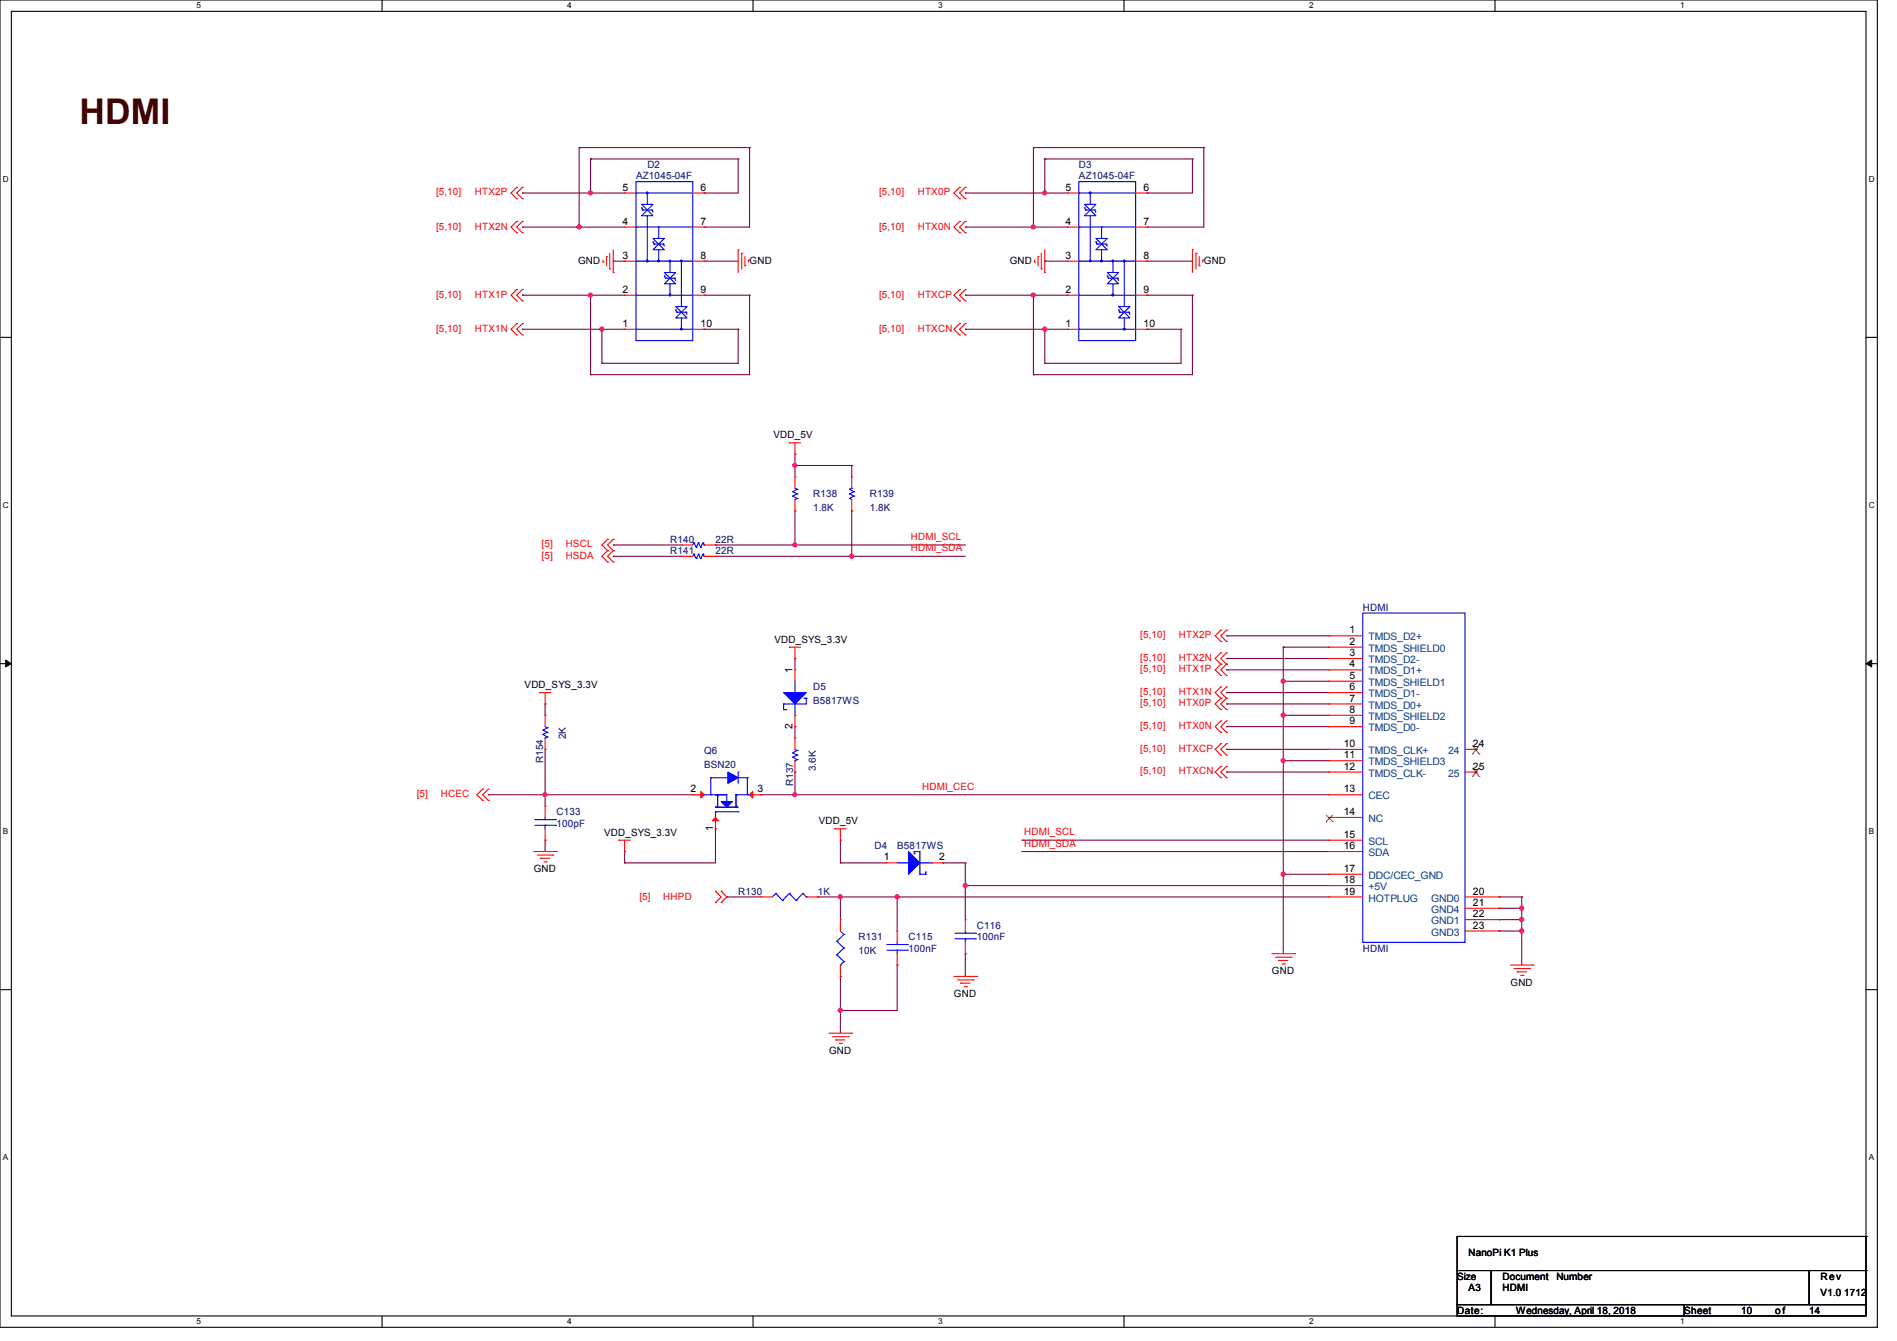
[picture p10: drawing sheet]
<svg xmlns="http://www.w3.org/2000/svg" width="297mm" height="210mm" viewBox="0 0 297 210" stroke-linecap="round" stroke-linejoin="round" font-family="sans-serif">
<path d="M0 0h293.9v207.9h-293.9zM1.8 1.8h290.3v204.3h-290.3z" fill="none" stroke="#000" stroke-width=".17"/>
<g fill="#fff">
<path d="M30.8 .2h.7v1.4h-.7z"/>
<path d="M30.8 206.2h.7v1.4h-.7z"/>
</g>
<path d="M59.8 0v1.8M59.8 206.1v1.8" fill="none" stroke="#000" stroke-width=".17"/>
<g fill="#fff">
<path d="M88.8 .2h.7v1.4h-.7z"/>
<path d="M88.8 206.2h.7v1.4h-.7z"/>
</g>
<path d="M117.9 0v1.8M117.9 206.1v1.8" fill="none" stroke="#000" stroke-width=".17"/>
<g fill="#fff">
<path d="M146.9 .2h.7v1.4h-.7z"/>
<path d="M146.9 206.2h.7v1.4h-.7z"/>
</g>
<path d="M176 0v1.8M176 206.1v1.8" fill="none" stroke="#000" stroke-width=".17"/>
<g fill="#fff">
<path d="M205 .2h.7v1.4h-.7z"/>
<path d="M205 206.2h.7v1.4h-.7z"/>
</g>
<path d="M234.1 0v1.8M234.1 206.1v1.8" fill="none" stroke="#000" stroke-width=".17"/>
<g fill="#fff">
<path d="M263.1 .2h.6v1.4h-.6z"/>
<path d="M263.1 206.2h.6v1.4h-.6z"/>
<path d="M.5 27.3h.9v1.4h-.9z"/>
<path d="M292.6 27.3h.9v1.4h-.9z"/>
<path d="M.5 78.4h.9v1.4h-.9z"/>
<path d="M292.6 78.4h.9v1.4h-.9z"/>
</g>
<path d="M0 52.8h1.8M292.1 52.8h1.8" fill="none" stroke="#000" stroke-width=".17"/>
<g fill="#fff">
<path d="M.5 129.5h.8v1.4h-.8z"/>
<path d="M292.6 129.5h.8v1.4h-.8z"/>
</g>
<path d="M0 103.9h1.8M292.1 103.9h1.8" fill="none" stroke="#000" stroke-width=".17"/>
<path d="M.9 103.4l.9 .5-.9 .5zM292.1 103.9l.9-.5v1z" fill="#000" stroke="#000" stroke-width=".16"/>
<g fill="#fff">
<path d="M.5 180.5h.8v1.4h-.8z"/>
<path d="M292.6 180.5h.8v1.4h-.8z"/>
</g>
<g fill="none" stroke="#000" stroke-width=".17">
<path d="M0 155h1.8M292.1 155h1.8M228.1 199h5.4v5.3h-5.4zM228.1 193.6h.1M228.1 193.6v5.4M228.1 193.6h64M233.5 199h49.8v5.3h-49.8zM283.3 199h8.8v5.3h-8.8zM292.1 193.6h.1M292.1 199h.1M292.1 193.6v5.4M228.1 204.3h35.6v1.8h-35.6z"/>
<path d="M263.7 204.3h28.4v1.8h-28.4z"/>
</g>
<g fill="none" stroke="#800040" stroke-width=".17">
<path d="M81.8 30.2h.1M81.8 35.6h.1M81.8 30.2h16M81.8 35.6h16M90.7 35.6h.1M90.7 23.1h.1M90.7 23.1v12.5M90.7 23.1h26.6M92.5 30.2h.1M92.5 24.9h.1M92.5 24.9v5.3M92.5 24.9h23.1"/>
<path d="M110.2 30.2h.1M110.2 35.6h.1M115.6 24.9h.1M115.6 24.9v5.3h-5.4M117.3 23.1h.1M117.3 23.1v12.5h-7.1M151.1 30.2h.1M151.1 35.6h.1M151.1 30.2h16M151.1 35.6h16M161.8 35.6h.1M161.8 23.1h.1"/>
<path d="M161.8 23.1h26.7M161.8 23.1v12.5M163.6 30.2h.1M163.6 24.9h.1M163.6 24.9h23.1M163.6 24.9v5.3M179.6 35.6h.1M179.6 30.2h.1M186.7 24.9h.1M186.7 24.9v5.3h-7.1M188.5 23.1h.1M188.5 23.1v12.5h-8.9"/>
<path d="M81.8 51.6h.1M81.8 46.2h.1M81.8 46.2h16M81.8 51.6h16M92.5 46.2h.1M92.5 58.7h.1M92.5 46.2v12.5M94.2 51.6h.1M94.2 56.9h.1M94.2 51.6v5.3M96 40.9h.1M96 40.9h1.8"/>
<path d="M110.2 40.9h.1M110.2 51.6h.1M110.2 46.2h.1M110.2 40.9h5.4M110.2 46.2h7.1M110.2 51.6h5.4M115.6 51.6h.1M115.6 51.6v5.3h-21.4M117.3 46.2h.1M117.3 46.2v12.5h-24.8M151.1 51.6h.1M151.1 46.2h.1"/>
<path d="M151.1 46.2h16M151.1 51.6h16M161.8 46.2h.1M161.8 58.7h.1M161.8 46.2v12.5M163.6 40.9h.1M163.6 51.6h.1M163.6 56.9h.1M163.6 40.9h3.5M163.6 51.6v5.3M179.6 40.9h.1M179.6 51.6h.1"/>
<path d="M179.6 46.2h.1M179.6 40.9h7.1M179.6 46.2h7.1M179.6 51.6h5.3M184.9 51.6h.1M184.9 51.6v5.3h-21.3M186.7 46.2h.1M186.7 46.2v12.5h-24.9M124.5 71.1h.1M124.5 72.9h.1M124.5 71.1v3.6M124.5 72.9h8.8"/>
<path d="M133.3 72.9h.1M133.3 72.9v1.8M96 85.3h.1M96 87.1h.1M96 85.3h10.7M96 87.1h10.7M112 87.1h.1M112 85.3h.1M112 85.3h39.1M112 87.1h39.1M124.5 80h.1M124.5 85.3h.1"/>
<path d="M124.5 80v5.3M133.3 80h.1M133.3 87.1h.1M133.3 80v7.1M192 99.6h.1M192 99.6h16M85.3 117.3h.1M85.3 110.2h.1M85.3 110.2v1.8M85.3 117.3v8.9M124.5 103.1h.1M124.5 113.8h.1"/>
<path d="M124.5 103.1v1.8M124.5 113.8v1.8M192 108.5h.1M192 104.9h.1M192 103.1h.1M192 110.2h.1M192 117.3h.1M192 113.8h.1M192 108.5h16M192 104.9h16M192 103.1h16M192 110.2h16"/>
<path d="M192 117.3h16M192 113.8h16M200.9 106.7h.1M200.9 101.3h.1M200.9 119.1h.1M200.9 112h.1M200.9 106.7h7.1M200.9 101.3v48.1M200.9 101.3h7.1M200.9 119.1h7.1M200.9 112h7.1M76.5 124.5h.1"/>
<path d="M76.5 124.5h32M85.3 124.5h.1M85.3 131.6h.1M85.3 131.6v1.7M97.8 135.1h.1M97.8 133.3h.1M97.8 133.3v1.8M112 129.8h.1M112 129.8v5.3h-14.2M119.1 124.5h.1M119.1 124.5h88.9M124.5 124.5h.1"/>
<path d="M124.5 120.9h.1M124.5 120.9v3.6M131.6 131.6h.1M131.6 135.1h.1M131.6 131.6v3.5M131.6 135.1h7.1M147.6 135.1h.1M147.6 135.1h3.5M151.1 138.7h.1M151.1 135.1h.1M151.1 135.1v8.9M151.1 138.7h56.9"/>
<path d="M160 131.6h.1M160 133.3h.1M160 131.6h48M160 133.3h48M192 120.9h.1M192 120.9h16M200.9 136.9h.1M200.9 136.9h7.1M113.8 140.5h.1M113.8 140.5h5.3M128 140.5h.1M128 140.5h80"/>
<path d="M131.6 152.9h.1M131.6 158.2h.1M131.6 140.5h.1M131.6 140.5v3.5M131.6 152.9v8.9M140.5 151.1h.1M140.5 140.5h.1M140.5 140.5v5.3M140.5 151.1v7.1h-8.9M151.1 149.4h.1M151.1 149.4v3.5M234.7 140.5h.1"/>
<path d="M234.7 145.8h.1M234.7 144h.1M234.7 142.2h.1M234.7 140.5h3.6M234.7 145.8h3.6M234.7 144h3.6M234.7 142.2h3.6M238.3 142.2h.1M238.3 144h.1M238.3 145.8h.1M238.3 140.5h.1M238.3 140.5v10.6"/>
</g>
<g fill="#f0f" stroke="#f0f" stroke-width=".17">
<circle cx="131.6" cy="140.4" r=".32"/>
<circle cx="140.4" cy="140.4" r=".32"/>
<circle cx="151.1" cy="138.7" r=".32"/>
<circle cx="238.2" cy="145.8" r=".32"/>
<circle cx="238.2" cy="144" r=".32"/>
<circle cx="238.2" cy="142.2" r=".32"/>
<circle cx="124.4" cy="124.4" r=".32"/>
<circle cx="200.9" cy="106.7" r=".32"/>
<circle cx="200.9" cy="136.9" r=".32"/>
<circle cx="200.9" cy="119.1" r=".32"/>
<circle cx="200.9" cy="112" r=".32"/>
<circle cx="131.6" cy="158.2" r=".32"/>
<circle cx="85.3" cy="124.4" r=".32"/>
<circle cx="163.6" cy="30.2" r=".32"/>
<circle cx="161.8" cy="35.5" r=".32"/>
<circle cx="90.7" cy="35.5" r=".32"/>
<circle cx="92.4" cy="30.2" r=".32"/>
<circle cx="92.4" cy="46.2" r=".32"/>
<circle cx="94.2" cy="51.5" r=".32"/>
<circle cx="163.6" cy="51.5" r=".32"/>
<circle cx="161.8" cy="46.2" r=".32"/>
<circle cx="124.4" cy="72.9" r=".32"/>
<circle cx="133.3" cy="87.1" r=".32"/>
<circle cx="124.4" cy="85.3" r=".32"/>
</g>
<g fill="none" stroke="#f00" stroke-width=".17">
<path d="M80.9 29.3h.1M80.9 31.1h.1M80.9 34.7h.1M80.9 36.4h.1M80.9 29.3l-.9 .9 .9 .9M80.9 34.7l-.9 .9 .9 .8M81.8 29.3h.1M81.8 31.1h.1M81.8 34.7h.1M81.8 36.4h.1M81.8 29.3l-.9 .9 .9 .9M81.8 34.7l-.9 .9 .9 .8"/>
<path d="M95.5 39.7v2.4M96 39.1v3.6M97.8 35.6h.1M97.8 30.2h.1M97.8 35.6h1.8M97.8 30.2h1.8M108.5 35.6h1.7M108.5 30.2h1.7M110.2 35.6h.1M110.2 30.2h.1M115.6 39.1h.1M115.6 39.1v3.6"/>
<path d="M116.1 39.7h.1M116.1 39.7v2.4M150.2 29.3h.1M150.2 31.1h.1M150.2 34.7h.1M150.2 36.4h.1M150.2 29.3l-.8 .9 .8 .9M150.2 34.7l-.8 .9 .8 .8M151.1 29.3h.1M151.1 31.1h.1M151.1 34.7h.1M151.1 36.4h.1"/>
<path d="M151.1 29.3l-.9 .9 .9 .9M151.1 34.7l-.9 .9 .9 .8M163 39.7v2.4M163.6 39.1v3.6M167.1 35.6h.1M167.1 30.2h.1M167.1 35.6h1.8M167.1 30.2h1.8M177.8 35.6h1.8M177.8 30.2h1.8M179.6 35.6h.1M179.6 30.2h.1"/>
<path d="M186.7 39.1h.1M186.7 39.1v3.6M187.2 39.7h.1M187.2 39.7v2.4M80.9 50.7h.1M80.9 52.5h.1M80.9 45.3h.1M80.9 47.1h.1M80.9 50.7l-.9 .9 .9 .9M80.9 45.3l-.9 .9 .9 .9M81.8 50.7h.1M81.8 52.5h.1"/>
<path d="M81.8 45.3h.1M81.8 47.1h.1M81.8 50.7l-.9 .9 .9 .9M81.8 45.3l-.9 .9 .9 .9M94.4 41.1h.1M94.4 40.7v.4M95 40.2h.1M95 40.2v1.4M95.5 42.1h.1M96 42.7h.1M97.8 51.6h.1M97.8 46.2h.1"/>
<path d="M97.8 40.9h.1M97.8 51.6h1.8M97.8 46.2h1.8M97.8 40.9h1.8M108.5 51.6h1.7M108.5 46.2h1.7M108.5 40.9h1.7M110.2 51.6h.1M110.2 46.2h.1M110.2 40.9h.1M116.6 41.6h.1M116.6 40.2v1.4"/>
<path d="M117.2 40.7h.1M117.2 40.7v.4M150.2 45.3h.1M150.2 47.1h.1M150.2 50.7h.1M150.2 52.5h.1M150.2 45.3l-.8 .9 .8 .9M150.2 50.7l-.8 .9 .8 .9M151.1 45.3h.1M151.1 47.1h.1M151.1 50.7h.1M151.1 52.5h.1"/>
<path d="M151.1 45.3l-.9 .9 .9 .9M151.1 50.7l-.9 .9 .9 .9M162 41.1h.1M162 40.7v.4M162.5 40.2h.1M162.5 40.2v1.4M163 42.1h.1M163.6 42.7h.1M167.1 51.6h.1M167.1 46.2h.1M167.1 40.9h.1M167.1 51.6h1.8"/>
<path d="M167.1 46.2h1.8M167.1 40.9h1.8M177.8 51.6h1.8M177.8 46.2h1.8M177.8 40.9h1.8M179.6 51.6h.1M179.6 46.2h.1M179.6 40.9h.1M187.7 41.6h.1M187.7 40.2v1.4M188.3 40.7h.1M188.3 40.7v.4"/>
<path d="M123.6 69.3h.1M123.6 69.3h1.7M124.5 71.1h.1M124.5 74.7h.1M124.5 69.3v1.8M124.5 74.7v1.8M124.5 78.2v1.8M133.3 74.7h.1M133.3 74.7v1.8M133.3 78.2v1.8M95.1 84.5h.1M95.1 86.2h.1"/>
<path d="M95.1 88h.1M95.1 84.5l-.9 .8 .9 .9M95.1 86.2l-.9 .9 .9 .9M96 84.5h.1M96 86.2h.1M96 88h.1M96 84.5l-.9 .8 .9 .9M96 86.2l-.9 .9 .9 .9M106.7 85.3h.1M106.7 87.1h.1M106.7 85.3h1.8M106.7 87.1h1.8"/>
<path d="M110.2 85.3h1.8M110.2 87.1h1.8M112 85.3h.1M112 87.1h.1M124.5 80h.1M133.3 80h.1M191.1 98.7h.1M191.1 98.7l-.9 .9 .9 .9M192 98.7h.1M192 98.7l-.9 .9 .9 .9M208 99.6h.1M208 99.6h5.4"/>
<path d="M84.5 108.5h.1M84.5 108.5h1.7M85.3 110.2h.1M85.3 112h.1M85.3 117.3h.1M85.3 108.5v1.7M85.3 112v1.8M85.3 115.6v1.7M123.6 101.3h.1M123.6 101.3h1.7M124.5 103.1h.1M124.5 104.9h.1"/>
<path d="M124.5 113.8h.1M124.5 115.6h.1M124.5 101.3v1.8M124.5 104.9v1.8M124.5 112v1.8M124.5 115.6v1.7M124.5 119.1v1.8M191.1 100.5h.1M191.1 102.2h.1M191.1 104h.1M191.1 107.6h.1M191.1 109.3h.1"/>
<path d="M191.1 105.8h.1M191.1 111.1h.1M191.1 112.9h.1M191.1 114.7h.1M191.1 116.5h.1M191.1 118.2h.1M191.1 102.2l-.9 .9 .9 .9M191.1 107.6l-.9 .9 .9 .8M191.1 104l-.9 .9 .9 .9M191.1 109.3l-.9 .9 .9 .9M191.1 112.9l-.9 .9 .9 .9M191.1 116.5l-.9 .8 .9 .9"/>
<path d="M192 100.5h.1M192 102.2h.1M192 104h.1M192 107.6h.1M192 109.3h.1M192 105.8h.1M192 111.1h.1M192 112.9h.1M192 114.7h.1M192 116.5h.1M192 118.2h.1M192 102.2l-.9 .9 .9 .9"/>
<path d="M192 107.6l-.9 .9 .9 .8M192 104l-.9 .9 .9 .9M192 109.3l-.9 .9 .9 .9M192 112.9l-.9 .9 .9 .9M192 116.5l-.9 .8 .9 .9M208 101.3h.1M208 103.1h.1M208 104.9h.1M208 106.7h.1M208 108.5h.1M208 110.2h.1M208 112h.1"/>
<path d="M208 117.3h.1M208 113.8h.1M208 119.1h.1M208 108.5h5.4M208 101.3h5.4M208 103.1h5.4M208 104.9h5.4M208 106.7h5.4M208 110.2h5.4M208 112h5.4M208 117.3h5.4M208 113.8h5.4"/>
<path d="M208 119.1h5.4M229.4 117.3h1.7M231.1 117.3h.1M75.6 123.6h.1M75.6 125.3h.1M75.6 123.6l-.9 .9 .9 .8M76.5 123.6h.1M76.5 125.3h.1M76.5 123.6l-.9 .9 .9 .8M83.6 133.3h3.5M84.1 133.9h2.5M84.6 134.4h.1"/>
<path d="M84.6 134.4h1.5M85.2 135h.3M85.3 126.2h.1M85.3 131.6h.1M85.3 126.2v1.8M85.3 129.8v1.8M85.5 135h.1M86.6 133.9h.1M87.1 133.3h.1M96.9 131.6h.1M96.9 131.6h1.8M97.8 133.3h.1"/>
<path d="M97.8 131.6v1.7M108.5 124.5h.1M108.5 124.5h1.7M112 139.6h.1M112 129.8h.1M112 139.6l.9 .9-.9 .9M112 128v1.8M112.9 139.6h.1M112.9 139.6l.9 .9-.9 .9M117.3 124.5h1.8M119.1 124.5h.1M124.5 120.9h.1"/>
<path d="M130.7 129.8h.1M130.7 129.8h1.8M131.6 131.6h.1M131.6 129.8v1.8M138.7 135.1h.1M138.7 135.1h1.8M145.8 135.1h1.8M147.6 135.1h.1M191.1 120h.1M191.1 121.8h.1M191.1 120l-.9 .9 .9 .9M192 120h.1"/>
<path d="M192 121.8h.1M192 120l-.9 .9 .9 .9M208 138.7h.1M208 136.9h.1M208 133.3h.1M208 131.6h.1M208 124.5h.1M208 128h.1M208 120.9h.1M208 131.6h5.4M208 133.3h5.4M208 138.7h5.4"/>
<path d="M208 136.9h5.4M208 124.5h5.4M208 128h5.4M208 120.9h5.4M229.4 120.9h1.7M231.1 120.9h.1M112 141.4h.1M112.9 141.4h.1M119.1 140.5h.1M119.1 140.5h1.8M126.2 140.5h1.8M128 140.5h.1"/>
<path d="M131.6 144h.1M131.6 152.9h.1M131.6 144v1.8M131.6 151.1v1.8M140.5 145.8h.1M140.5 151.1h.1M140.5 145.8v1.8M140.5 149.4v1.7M149.4 152.9h3.5M149.9 153.5h2.5M150.4 154h.1M150.4 154h1.4"/>
<path d="M151 154.5h.3M151.1 144h.1M151.1 149.4h.1M151.1 144v1.8M151.1 147.6v1.8M151.3 154.5h.1M152.4 153.5h.1M152.9 152.9h.1M199.1 149.4h3.6M199.7 149.9h2.4M200.2 150.4h.1M200.2 150.4h1.4"/>
<path d="M200.7 151h.4M201.1 151h.1M202.1 149.9h.1M202.7 149.4h.1M208 140.5h.1M208 140.5h5.4M229.4 140.5h5.3M229.4 142.2h5.3M229.4 145.8h5.3M229.4 144h5.3M234.7 140.5h.1M234.7 142.2h.1"/>
<path d="M234.7 145.8h.1M234.7 144h.1M236.5 151.1h3.5M237 151.7h2.5M237.5 152.2h.1M237.5 152.2h1.5M238.1 152.7h.3M238.4 152.7h.1M239.5 151.7h.1M240 151.1h.1M129.8 161.8h3.5M130.3 162.3h2.5"/>
<path d="M130.9 162.9h.1M130.9 162.9h1.4M131.4 163.4h.3M131.7 163.4h.1M132.8 162.3h.1M133.3 161.8h.1"/>
</g>
<g fill="none" stroke="#00f" stroke-width=".17">
<path d="M99.6 28.4h8.9v24.9h-8.9zM99.6 35.6h.1M99.6 30.2h.1M99.6 35.6h8.9M99.6 30.2h8.9M100.5 33.8l.8-.9 .9 .9zM100.5 32h1.7l-.9 .9zM100.5 32.6h.1M100.5 32.6l.1 .3M100.6 32.9h.1M100.6 32.9h1.5M101.3 30.2h.1"/>
<path d="M101.3 30.2v1.8M101.3 33.8v7.1M102.1 32.9h.1M102.1 32.9l.1 .3M102.2 39.1l.9-.9 .9 .9zM102.2 37.3h1.8l-.9 .9zM102.2 37.9h.1M102.2 37.9l.2 .3M102.4 38.2h.1M102.4 38.2h1.4M103.1 35.6h.1M103.1 35.6v1.7"/>
<path d="M103.1 39.1v1.8M103.8 38.2h.1M103.8 38.2l.2 .4M168.9 28.4h8.9v24.9h-8.9zM168.9 35.6h.1M168.9 30.2h.1M168.9 35.6h8.9M168.9 30.2h8.9M169.8 33.8l.9-.9 .9 .9zM169.8 32h1.8l-.9 .9zM169.8 32.6h.1M169.8 32.6l.2 .3"/>
<path d="M170 32.9h.1M170 32.9h1.4M170.7 30.2h.1M170.7 30.2v1.8M170.7 33.8v7.1M171.4 32.9h.1M171.4 32.9l.2 .3M171.6 39.1l.9-.9 .9 .9zM171.6 37.3h1.8l-.9 .9zM171.6 37.9h.1M171.6 37.9l.1 .3M171.7 38.2h.1"/>
<path d="M171.7 38.2h1.5M172.5 35.6h.1M172.5 35.6v1.7M172.5 39.1v1.8M173.2 38.2h.1M173.2 38.2l.2 .4M99.6 51.6h.1M99.6 46.2h.1M99.6 40.9h.1M99.6 51.6h8.9M99.6 46.2h8.9M99.6 40.9h8.9"/>
<path d="M101.3 40.9h.1M103.1 40.9h.1M104 44.4l.9-.8 .9 .8zM104 42.7h1.8l-.9 .9zM104 43.2h.1M104 43.2l.2 .4M104.2 43.6h.1M104.2 43.6h1.4M104.9 46.2h.1M104.9 40.9h.1M104.9 40.9v1.8M104.9 44.4v1.8"/>
<path d="M105.6 43.6h.1M105.6 43.6l.2 .3M105.8 49.8l.9-.9 .9 .9zM105.8 48h1.8l-.9 .9zM105.8 48.6h.1M105.8 48.6l.2 .3M106 48.9h.1M106 48.9h1.4M106.7 51.6h.1M106.7 40.9h.1M106.7 40.9v7.1M106.7 49.8v1.8"/>
<path d="M107.4 48.9h.1M107.4 48.9l.2 .3M168.9 51.6h.1M168.9 46.2h.1M168.9 40.9h.1M168.9 51.6h8.9M168.9 46.2h8.9M168.9 40.9h8.9M170.7 40.9h.1M172.5 40.9h.1M173.4 42.7h1.7l-.9 .9zM173.4 43.2h.1"/>
<path d="M173.4 43.2l.1 .4M173.5 43.6h.1M173.5 43.6h1.5M174.2 43.6l.9 .8h-1.7zM174.2 46.2h.1M174.2 40.9h.1M174.2 40.9v1.8M174.2 44.4v1.8M175 43.6h.1M175 43.6l.1 .3M175.1 49.8l.9-.9 .9 .9zM175.1 48h1.8l-.9 .9z"/>
<path d="M175.1 48.6h.1M175.1 48.6l.2 .3M175.3 48.9h.1M175.3 48.9h1.4M176 51.6h.1M176 40.9h.1M176 40.9v7.1M176 49.8v1.8M176.7 48.9h.1M176.7 48.9l.2 .3M124.1 77h.1M124.1 77.7h.1"/>
<path d="M124.1 77l.7 .3M124.1 77.7l.7 .4M124.5 78.2h.1M124.5 76.5l.3 .1M124.8 76.6h.1M124.8 77.3h.1M124.8 78.1h.1M124.8 76.6l-.7 .4M124.8 77.3l-.7 .4M124.8 78.1l-.3 .1M133 78.1h.1M133 77.3h.1"/>
<path d="M133 76.6h.1M133 78.1l.3 .1M133 77.3l.7 .4M133 76.6l.7 .4M133.3 76.5h.1M133.3 76.5l-.3 .1M133.7 77.7h.1M133.7 77h.1M133.7 77.7l-.7 .4M133.7 77l-.7 .3M108.6 85h.1M108.6 86.8h.1"/>
<path d="M108.6 85l-.1 .3M108.6 85l.4 .7M108.6 86.8l-.1 .3M108.6 86.8l.4 .7M109 85.7h.1M109 87.5h.1M109.3 85h.1M109.3 86.8h.1M109.3 85l-.3 .7M109.3 85l.4 .7M109.3 86.8l-.3 .7M109.3 86.8l.4 .7"/>
<path d="M109.7 85.7h.1M109.7 87.5h.1M110.1 85h.1M110.1 86.8h.1M110.1 85l-.4 .7M110.1 85l.1 .3M110.1 86.8l-.4 .7M110.1 86.8l.1 .3M110.2 85.3h.1M110.2 87.1h.1M213.4 96h16v51.6h-16zM85 114.3h.1"/>
<path d="M85 115h.1M85 114.3l.7 .4M85 115l.7 .4M85.3 115.6h.1M85.3 113.8l.4 .2M85.7 114h.1M85.7 114.7h.1M85.7 115.4h.1M85.7 114l-.7 .3M85.7 114.7l-.7 .3M85.7 115.4l-.4 .2M122.7 110.2h.1"/>
<path d="M122.7 111.1h.1M122.7 110.2v.9M122.7 111.1h.3M123 111.1h.1M124.1 117.9h.1M124.1 118.6h.1M124.1 117.9l.7 .3M124.1 118.6l.7 .4M124.5 108.5h.1M124.5 112h.1M124.5 119.1h.1M124.5 106.7v1.8"/>
<path d="M124.5 110.2v1.8M124.5 117.3l.3 .2M124.8 117.5h.1M124.8 118.2h.1M124.8 119h.1M124.8 117.5l-.7 .4M124.8 118.2l-.7 .4M124.8 119l-.3 .1M125.9 109.3h.1M125.9 109.3h.3M126.2 109.3h.1M126.2 109.3v.9h-3.5"/>
<path d="M83.7 129.2h3.3M83.7 128.4h3.3M85.3 128.4h.1M85.3 129.2h.1M85.3 128v.4M85.3 129.2v.6M87 129.2h.1M87 128.4h.1M110.2 124.5h.1M110.2 124.5h3.6v1M111.3 121.8h.1M111.3 124.5h.1"/>
<path d="M111.3 121.8h2.7M111.3 121.8v2.7M112 126.4h.1M112 124.5h.1M112 127.1h.1M112 126.4h3.6M112 127.1v.9M112 127.1h3.6M112.4 124.6h.1M112.4 124.5h.1M112.4 124.5v1.9M113.8 125.5h.1"/>
<path d="M115.2 124.5h.1M115.2 126.2h.1M115.2 126.4h.1M115.2 124.5h2.1M115.2 124.5v1.9M115.6 127.1h.1M115.6 120.9h.1M115.6 120.9v1.8M115.6 121.8h1.4M117 121.8h.1M117 124.5h.1M117 121.8v2.7"/>
<path d="M121.5 139.9h.1M121.5 139.9l-.6 .6M121.5 139.9l1 1.1M123.6 139.9h.1M123.6 139.9l-1.1 1.1M123.6 139.9l1 1.1M125.7 139.9h.1M125.7 139.9l-1.1 1.1M125.7 139.9l.5 .6M140.5 135.1h1.7M142.2 135.1h.1M143.1 133.3h.1"/>
<path d="M143.1 133.7h.1M143.1 133.3h.9v3.6M143.1 133.3v.4M144 136.9h.1M144 135.1h1.8M144 136.9h.9M144.9 136.9h.1M144.9 136.6h.1M144.9 136.6v.3M145.8 135.1h.1M122.5 141h.1M124.6 141h.1"/>
<path d="M126.2 140.5h.1M131 147.4h.1M131 149.5h.1M131 147.4l1.1 1.1M131 149.5l1.1 1.1M131.6 151.1h.1M131.6 145.8l.5 .5M132.1 146.3h.1M132.1 148.5h.1M132.1 150.6h.1M132.1 146.3l-1.1 1.1M132.1 148.5l-1.1 1"/>
<path d="M132.1 150.6l-.5 .5M138.9 148.8h3.2M138.9 147.9h3.2M140.5 147.9h.1M140.5 148.8h.1M140.5 147.6v.3M140.5 148.8v.6M142.1 148.8h.1M142.1 147.9h.1M149.5 147h3.2M149.5 146.1h3.2M151.1 146.1h.1"/>
<path d="M151.1 147h.1M151.1 145.8v.3M151.1 147v.6M152.7 147h.1M152.7 146.1h.1"/>
</g>
<g fill="#00f" stroke="#00f" stroke-width=".17">
<path d="M142.2 133.3l1.8 1.8-1.8 1.8z"/>
<path d="M122.7 108.5h3.5l-1.7 1.7z"/>
<path d="M112.9 125.5h1.8l-.9 .9z"/>
<path d="M114 120.9l1.6 .9-1.6 .9z" fill-rule="evenodd"/>
<circle cx="106.7" cy="51.5" r=".15"/>
<circle cx="106.7" cy="40.9" r=".15"/>
<circle cx="104.9" cy="46.2" r=".15"/>
<circle cx="104.9" cy="40.9" r=".15"/>
<circle cx="103.1" cy="40.9" r=".15"/>
<circle cx="101.3" cy="40.9" r=".15"/>
<circle cx="101.3" cy="30.2" r=".15"/>
<circle cx="176" cy="51.5" r=".15"/>
<circle cx="176" cy="40.9" r=".15"/>
<circle cx="174.2" cy="46.2" r=".15"/>
<circle cx="174.2" cy="40.9" r=".15"/>
<circle cx="172.4" cy="40.9" r=".15"/>
<circle cx="170.7" cy="40.9" r=".15"/>
<circle cx="170.7" cy="30.2" r=".15"/>
</g>
<path d="M230.5 118.1h.1M230.5 116.7l1.1 1.4M231.6 118.1h.1M231.6 116.7l-1.1 1.4M207.6 128.7h.1M207.6 127.6l1.1 1.1M208.7 128.7h.1M208.7 127.6l-1.1 1.1M230.5 121.6h.1M230.5 120.2l1.1 1.4M231.6 121.6h.1M231.6 120.2l-1.1 1.4" fill="none" stroke="#804000" stroke-width=".16"/>
<g fill="#f00" stroke="#f00" stroke-width=".17">
<path d="M111.5 128.5l.5-.5 .5 .5z"/>
<path d="M117.9 124v1l-.6-.5z"/>
<path d="M109.7 124l.5 .5-.5 .5z"/>
</g>
<text font-size="5.5" fill="#400000" x="12.4" y="19.3">HDMI</text>
<g font-size="1.6">
<text x="97.5" y="29.8">5</text>
<text x="109.7" y="29.8">6</text>
<text x="166.8" y="29.8">5</text>
<text x="179" y="29.8">6</text>
<text x="97.5" y="35.2">4</text>
<text x="109.7" y="35.2">7</text>
<text x="166.8" y="35.2">4</text>
<text x="179" y="35.2">7</text>
<text x="90.5" y="41.3">GND</text>
<text x="97.5" y="40.5">3</text>
<text x="109.7" y="40.5">8</text>
<text x="117.4" y="41.3">GND</text>
<text x="158.1" y="41.3">GND</text>
<text x="166.8" y="40.5">3</text>
<text x="179" y="40.5">8</text>
<text x="188.5" y="41.3">GND</text>
<text x="97.5" y="45.8">2</text>
<text x="109.7" y="45.8">9</text>
<text x="166.8" y="45.8">2</text>
<text x="179" y="45.8">9</text>
<text x="97.5" y="51.2">1</text>
<text x="109.7" y="51.2">10</text>
<text x="166.8" y="51.2">1</text>
<text x="179" y="51.2">10</text>
<text x="121.1" y="68.7">VDD_5V</text>
<text x="121.3" y="100.7">VDD_SYS_3.3V</text>
<text x="211.3" y="99.2">1</text>
<text x="211.3" y="101">2</text>
<text x="82.1" y="107.8">VDD_SYS_3.3V</text>
<text x="124.1" y="105.5" transform="rotate(-90 124.1 105.5)">1</text>
<text x="211.3" y="102.7">3</text>
<text x="211.3" y="104.5">4</text>
<text x="211.3" y="106.3">5</text>
<text x="211.3" y="108.1">6</text>
<text x="211.3" y="109.9">7</text>
<text x="211.3" y="111.6">8</text>
<text x="211.3" y="113.4">9</text>
<text x="124.1" y="114.1" transform="rotate(-90 124.1 114.1)">2</text>
<text x="210.4" y="117">10</text>
<text x="210.4" y="118.7">11</text>
<text x="230.6" y="117">24</text>
<text x="108.1" y="124.1">2</text>
<text x="118.6" y="124.1">3</text>
<text x="210.4" y="124.1">13</text>
<text x="210.4" y="120.5">12</text>
<text x="230.6" y="120.5">25</text>
<text x="94.6" y="130.9">VDD_SYS_3.3V</text>
<text x="111.6" y="130.1" transform="rotate(-90 111.6 130.1)">1</text>
<text x="128.2" y="129.1">VDD_5V</text>
<text x="210.4" y="131.2">15</text>
<text x="210.4" y="127.6">14</text>
<text x="83.6" y="136.6">GND</text>
<text x="138.4" y="134.7">1</text>
<text x="147" y="134.7">2</text>
<text x="210.4" y="136.5">17</text>
<text x="210.4" y="133">16</text>
<text x="210.4" y="140.1">19</text>
<text x="210.4" y="138.3">18</text>
<text x="230.6" y="140.1">20</text>
<text x="230.6" y="141.9">21</text>
<text x="230.6" y="143.6">22</text>
<text x="230.6" y="145.4">23</text>
<text x="199.1" y="152.6">GND</text>
<text x="236.5" y="154.3">GND</text>
<text x="149.4" y="156.1">GND</text>
<text x="129.8" y="165">GND</text>
<text x="229.9" y="196.7">NanoPi K1 Plus</text>
<text x="228.1" y="200.4">Size</text>
<text x="229.9" y="202.2">A3</text>
<text x="235.2" y="200.4">Document</text>
<text x="235.3" y="202.2">HDMI</text>
<text x="243.7" y="200.4">Number</text>
<text x="285" y="200.4">Rev</text>
<text x="285" y="202.9">V1.0 1712</text>
<text x="228.1" y="205.7">Date:</text>
<text x="237.4" y="205.7">Wednesday, April 18, 2018</text>
<text x="263.7" y="205.7">Sheet</text>
<text x="272.6" y="205.7">10</text>
<text x="277.9" y="205.7">o f</text>
<text x="283.3" y="205.7">14</text>
</g>
<g font-size="1.6" fill="#000080">
<text x="99.6" y="28.1">AZ1045-04F</text>
<text x="101.4" y="26.3">D2</text>
<text x="168.9" y="26.3">D3</text>
<text x="168.9" y="28.1">AZ1045-04F</text>
<text x="127.3" y="77.9">R138</text>
<text x="136.2" y="77.9">R139</text>
<text x="127.3" y="80">1.8K</text>
<text x="136.2" y="80">1.8K</text>
<text x="104.9" y="85">R140</text>
<text x="104.9" y="86.8">R141</text>
<text x="112" y="85">22R</text>
<text x="112" y="86.8">22R</text>
<text x="213.4" y="95.7">HDMI</text>
<text x="127.3" y="108.1">D5</text>
<text x="127.3" y="110.2">B5817WS</text>
<text x="110.2" y="118.1">Q6</text>
<text x="110.2" y="120.2">BSN20</text>
<text x="87.1" y="127.7">C133</text>
<text x="87.1" y="129.5">100pF</text>
<text x="136.9" y="133">D4</text>
<text x="140.5" y="133">B5817WS</text>
<text x="115.6" y="140.1">R130</text>
<text x="128" y="140.1">1K</text>
<text x="134.4" y="147.2">R131</text>
<text x="134.4" y="149.4">10K</text>
<text x="142.2" y="147.2">C115</text>
<text x="142.2" y="149">100nF</text>
<text x="152.9" y="145.5">C116</text>
<text x="152.9" y="147.2">100nF</text>
<text x="213.4" y="149">HDMI</text>
</g>
<g font-size="1.6" fill="#f00">
<text x="68.3" y="30.6">[5,10]</text>
<text x="68.3" y="35.9">[5,10]</text>
<text x="74.3" y="30.6">HTX2P</text>
<text x="74.3" y="35.9">HTX2N</text>
<text x="137.6" y="30.6">[5,10]</text>
<text x="137.6" y="35.9">[5,10]</text>
<text x="143.7" y="30.6">HTX0P</text>
<text x="143.7" y="35.9">HTX0N</text>
<text x="68.3" y="46.6">[5,10]</text>
<text x="74.3" y="46.6">HTX1P</text>
<text x="137.6" y="46.6">[5,10]</text>
<text x="143.7" y="46.6">HTXCP</text>
<text x="68.3" y="51.9">[5,10]</text>
<text x="74.3" y="51.9">HTX1N</text>
<text x="137.6" y="51.9">[5,10]</text>
<text x="143.7" y="51.9">HTXCN</text>
<text x="84.8" y="85.7">[5]</text>
<text x="84.8" y="87.5">[5]</text>
<text x="88.6" y="85.7">HSCL</text>
<text x="88.6" y="87.5">HSDA</text>
<text x="142.6" y="84.6">HDMI_SCL</text>
<text x="142.6" y="86.4">HDMI_SDA</text>
<text x="178.5" y="99.9">[5,10]</text>
<text x="184.6" y="99.9">HTX2P</text>
<text x="178.5" y="103.5">[5,10]</text>
<text x="178.5" y="105.3">[5,10]</text>
<text x="184.6" y="103.5">HTX2N</text>
<text x="184.6" y="105.3">HTX1P</text>
<text x="178.5" y="108.8">[5,10]</text>
<text x="178.5" y="110.6">[5,10]</text>
<text x="184.6" y="108.8">HTX1N</text>
<text x="184.6" y="110.6">HTX0P</text>
<text x="178.5" y="114.2">[5,10]</text>
<text x="178.5" y="117.7">[5,10]</text>
<text x="184.6" y="114.2">HTX0N</text>
<text x="184.6" y="117.7">HTXCP</text>
<text x="65.2" y="124.8">[5]</text>
<text x="69" y="124.8">HCEC</text>
<text x="144.4" y="123.7">HDMI_CEC</text>
<text x="178.5" y="121.3">[5,10]</text>
<text x="184.6" y="121.3">HTXCN</text>
<text x="160.4" y="130.8">HDMI_SCL</text>
<text x="160.4" y="132.6">HDMI_SDA</text>
<text x="100.1" y="141">[5]</text>
<text x="103.8" y="141">HHPD</text>
</g>
<g font-size="1.6" fill="#004080">
<text x="214.3" y="100.3">TMDS_D2+</text>
<text x="214.3" y="102.1">TMDS_SHIELD0</text>
<text x="214.3" y="103.8">TMDS_D2-</text>
<text x="214.3" y="105.6">TMDS_D1+</text>
<text x="214.3" y="107.4">TMDS_SHIELD1</text>
<text x="214.3" y="109.2">TMDS_D1-</text>
<text x="214.3" y="111">TMDS_D0+</text>
<text x="214.3" y="112.7">TMDS_SHIELD2</text>
<text x="214.3" y="118.1">TMDS_CLK+</text>
<text x="214.3" y="114.5">TMDS_D0-</text>
<text x="214.3" y="119.8">TMDS_SHIELD3</text>
<text x="226.7" y="118.1">24</text>
<text x="214.3" y="125.2">CEC</text>
<text x="214.3" y="121.6">TMDS_CLK-</text>
<text x="226.7" y="121.6">25</text>
<text x="214.3" y="128.7">NC</text>
<text x="214.3" y="137.6">DDC/CEC_GND</text>
<text x="214.3" y="134.1">SDA</text>
<text x="214.3" y="132.3">SCL</text>
<text x="214.3" y="141.2">HOTPLUG</text>
<text x="214.3" y="139.4">+5V</text>
<text x="224" y="141.2">GND0</text>
<text x="224" y="143">GND4</text>
<text x="224" y="146.5">GND3</text>
<text x="224" y="144.7">GND1</text>
</g>
<g font-size="1.5" fill="#000080">
<text x="85.1" y="119.5" transform="rotate(-90 85.1 119.5)">R154</text>
<text x="88.6" y="115.7" transform="rotate(-90 88.6 115.7)">2K</text>
<text x="124.2" y="123" transform="rotate(-90 124.2 123)">R137</text>
<text x="127.7" y="120.7" transform="rotate(-90 127.7 120.7)">3.6K</text>
</g>
<g font-size="1.3">
<text x="30.8" y="1.3">5</text>
<text x="88.8" y="1.3">4</text>
<text x="146.9" y="1.3">3</text>
<text x="205" y="1.3">2</text>
<text x="263.1" y="1.3">1</text>
<text x=".5" y="28.4">D</text>
<text x="292.6" y="28.4">D</text>
<text x=".5" y="79.5">C</text>
<text x="292.6" y="79.5">C</text>
<text x=".5" y="130.6">B</text>
<text x="292.6" y="130.6">B</text>
<text x=".5" y="181.7">A</text>
<text x="292.6" y="181.7">A</text>
<text x="30.8" y="207.4">5</text>
<text x="88.8" y="207.4">4</text>
<text x="146.9" y="207.4">3</text>
<text x="205" y="207.4">2</text>
<text x="263.1" y="207.4">1</text>
</g>
</svg>
